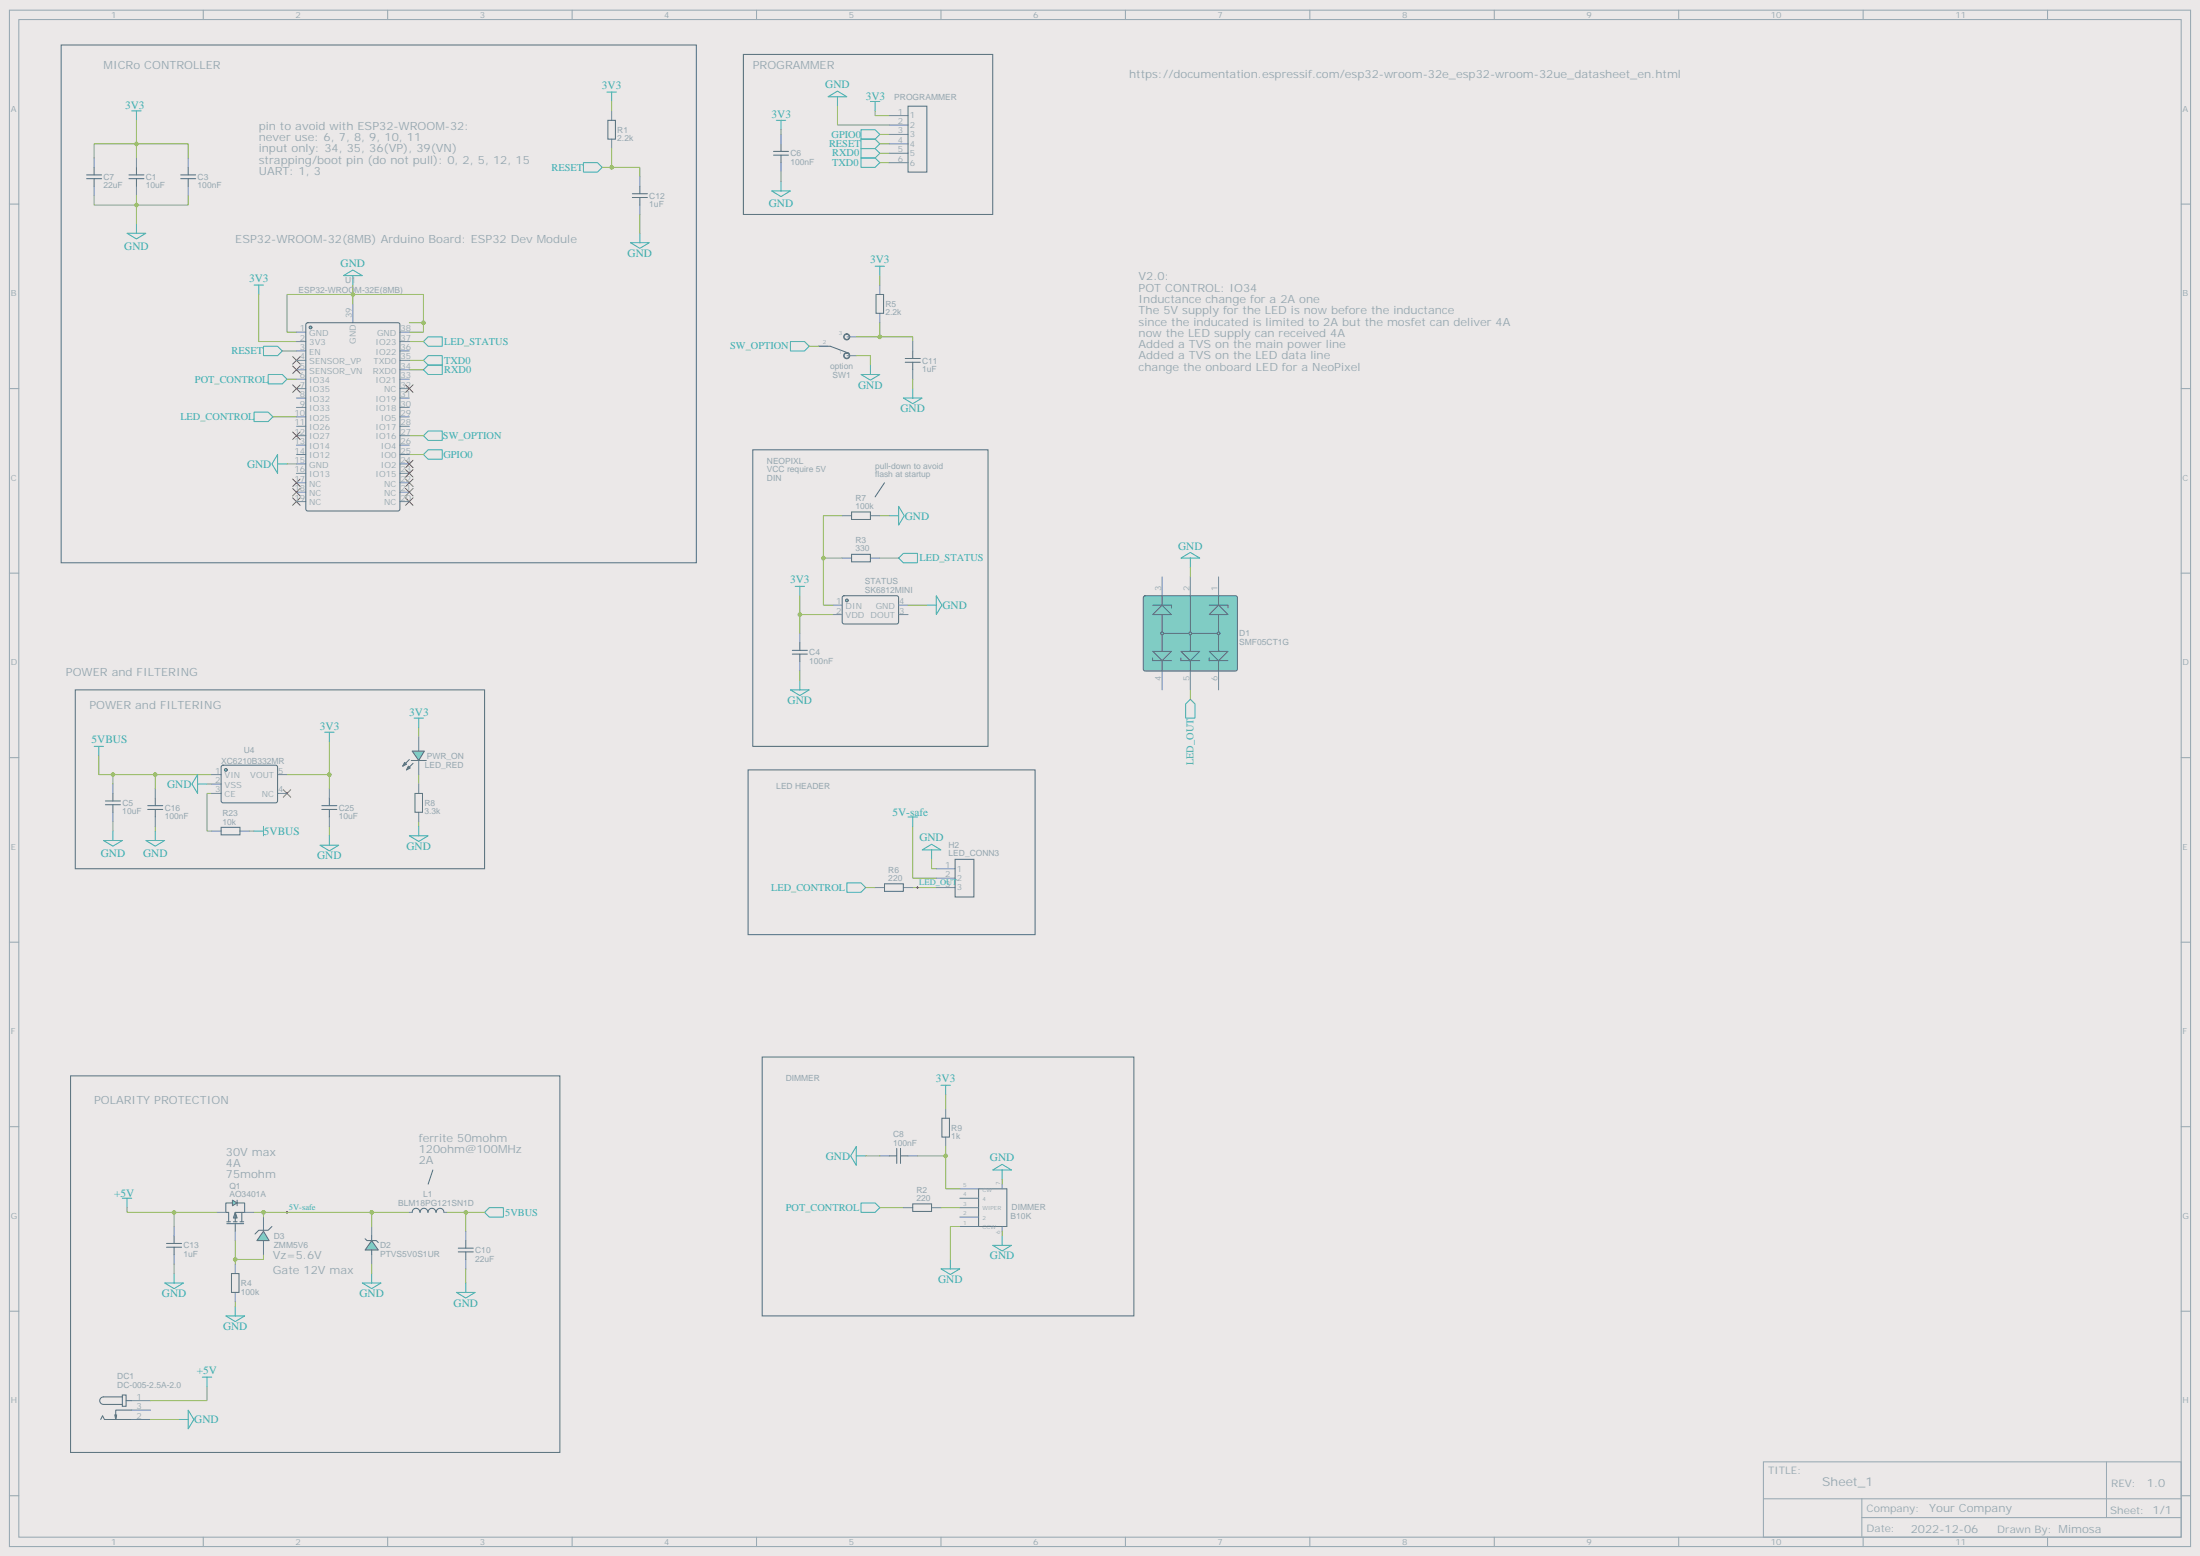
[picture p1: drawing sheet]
<svg xmlns="http://www.w3.org/2000/svg" width="825mm" height="583mm" viewBox="0 0 825 583" stroke-linecap="round" stroke-linejoin="round" font-family="sans-serif">
<path d="M0 0h824.8v583.1h-824.8z" fill="#ebe8e8"/>
<g fill="none" stroke="#94a6b0" stroke-width=".37">
<path d="M3.5 3.8h817.8v575.7h-817.8zM7.1 7.3h810.6v568.7h-810.6zM76.2 3.8v3.5M145.3 3.8v3.5M214.5 3.8v3.5M283.6 3.8v3.5M352.8 3.8v3.5M421.9 3.8v3.5M491.1 3.8v3.5M560.2 3.8v3.5M629.4 3.8v3.5M698.5 3.8v3.5"/>
<path d="M767.6 3.8v3.5M3.5 76.5h3.6M817.7 76.5h3.6M3.5 145.6h3.6M817.7 145.6h3.6M3.5 214.8h3.6M817.7 214.8h3.6M3.5 283.9h3.6M817.7 283.9h3.6M3.5 353.1h3.6M817.7 353.1h3.6M3.5 422.2h3.6"/>
<path d="M817.7 422.2h3.6M3.5 491.3h3.6M817.7 491.3h3.6M661.1 547.8h156.6v28.2h-156.6zM789.7 547.8v20.9M3.5 560.5h3.6M76.2 576v3.5M145.3 576v3.5M214.5 576v3.5M283.6 576v3.5M352.8 576v3.5M421.9 576v3.5"/>
<path d="M491.1 576v3.5M560.2 576v3.5M629.4 576v3.5M661.1 561.6h156.5M698 568.7h119.6M698 561.6v14.2M698.5 576v3.5M767.6 576v3.5M817.7 560.5h3.6"/>
</g>
<path d="M314 39.8v7h19.4M328.1 41.6v1.7h5.3M329.8 50.4h3.6M329.8 53.9h3.6M329.8 57.4h3.6M329.8 61h3.6M157 272.6v3.6M157 290.3v3.5M157 307.9v1.8" fill="none" stroke="#91b859" stroke-width=".37"/>
<path d="M310.4 36.3l3.6-2.2 3.5 2.2zM314 36.3v3.5M326.3 38h3.5M328.1 38v3.6M322.8 48.6h5.3l1.7 1.8-1.7 1.7h-5.3zM322.8 52.1h5.3l1.7 1.8-1.7 1.8h-5.3zM322.8 55.7h5.3l1.7 1.7-1.7 1.8h-5.3zM322.8 59.2h5.3l1.7 1.8-1.7 1.7h-5.3zM155.2 269.1h3.5M157 269.1v3.5M153.5 313.2h7l-3.5 2.1zM157 309.7v3.5" fill="none" stroke="#38adb5" stroke-width=".37"/>
<path d="M278.7 20.4h93.5v60h-93.5zM102 459.6l-1.5 1.4h-3.5l-1.4 1.4" fill="none" stroke="#546e7a" stroke-width=".37"/>
<path d="M107.2 454.3h.7M107.6 454v.7" fill="none" stroke="#000" stroke-width=".37"/>
<path d="M98.8 456.1v5.3M98.8 464.9v5.3" fill="none" stroke="#6182b8" stroke-width=".37"/>
<g fill="#80ccc4" stroke="#546e7a" stroke-width=".37">
<path d="M98.8 461.4l2.1 3.5h-4.6z"/>
<path d="M88.2 454.3l.7 2.1h-1.4z"/>
<path d="M87.1 449.7l1.8 1.1-1.8 1z"/>
</g>
<g fill="none" stroke="#546e7a" stroke-width=".37">
<path d="M22.9 16.9h238.2v194h-238.2zM227.9 45.1h2.8v7h-2.8zM290 58.1h5.6M290 56.7h5.6M292.8 53.9v2.8M292.8 58.1v2.9M237.1 74h5.6M237.1 72.6h5.6M239.9 69.8v2.8M239.9 74v2.8M328.4 110.3h2.9v7.1h-2.9zM306.9 129.8h4.4l7 2.6"/>
<path d="M339.4 135.7h5.6M339.4 134.3h5.6M342.2 131.5v2.8M342.2 135.7v2.9M282.2 168.6h88.2v111.1h-88.2zM28.2 258.5h153.5v67h-153.5zM42.3 297.3v2.8M58.2 299.1v2.8M123.5 299.1v2.8M155.6 297.3h2.8v7.1h-2.8zM280.5 288.5h107.6v61.7h-107.6zM39.5 301.6h5.7"/>
<path d="M39.5 300.1h5.7M42.3 301.6v2.8M55.4 303.3h5.6M55.4 301.9h5.6M58.2 303.3v2.8M82.9 310h7.1v2.8h-7.1zM120.6 303.3h5.7M120.6 301.9h5.7M123.5 303.3v2.8M331.6 331.2h7.1v2.8h-7.1zM358.1 322h7v14.1h-7zM285.8 396.1h139.3v97h-139.3z"/>
<path d="M26.5 403.2h183.4v141.1h-183.4zM162.3 438.4l-1.8 5.3M333.4 433.1h2.8M336.2 430.3v5.7M337.6 433.1h2.8M337.6 430.3v5.7M85 458.5h6.4M85 457.8h1.4M87.1 450.8h-2.4v3.5h1v3.5M87.5 457.8h1.4M88.2 458.5v2.9M88.9 450.8h2.8v3.5h-3.5v3.5"/>
<path d="M88.9 449.7v2.1M90 457.8h1.4M90.7 454.3v3.5M366.9 445.5h10.6v14.1h-10.6zM62.4 467.4h5.7M62.4 465.9h5.7M65.3 463.1v2.8M65.3 467.4v2.8M86.8 477.2h2.8v7.1h-2.8zM171.8 469.1h5.6M171.8 467.7h5.6M174.6 464.9v2.8"/>
<path d="M174.6 469.1v2.8M37.7 531.9l.8-1.4 .7 1.4h10.2M43.7 530.2l-.3 1.7M45.9 522.7h1.4v4.3h-1.4zM45.9 523.5h-7.1a1.41 1.41 0 0 0-1.4 1.4 1.41 1.41 0 0 0 1.4 1.4h7.1M47.3 524.9h2.1M49.4 528.4h-6v3.5l-.4-1.7"/>
</g>
<g fill="none" stroke="#6182b8" stroke-width=".37">
<path d="M229.3 41.6v3.5M229.3 52.1v3.6M292.8 50.4v3.5M239.9 66.3v3.5M239.9 76.8v3.6M292.8 61v3.5M132.3 113.9v7M329.8 106.8v3.5M329.8 117.4v3.5M111.1 124.5h3.6M111.1 128h3.6M111.1 131.5h3.6"/>
<path d="M111.1 135h3.6M111.1 138.6h3.6M149.9 124.5h3.6M149.9 128h3.6M149.9 131.5h3.6M149.9 135h3.6M149.9 138.6h3.6M306.9 129.8h3.5M317.6 126.2h3.4M317.6 133.3h3.4M342.2 128v3.5M342.2 138.6v3.5"/>
<path d="M111.1 142.1h3.6M111.1 145.6h3.6M111.1 149.2h3.6M111.1 152.7h3.6M111.1 156.2h3.6M111.1 159.7h3.6M149.9 142.1h3.6M149.9 145.6h3.6M149.9 149.2h3.6M149.9 152.7h3.6M149.9 156.2h3.6M149.9 159.7h3.6"/>
<path d="M111.1 163.3h3.6M111.1 166.8h3.6M111.1 170.3h3.6M111.1 173.8h3.6M111.1 177.4h3.6M149.9 163.3h3.6M149.9 166.8h3.6M149.9 170.3h3.6M149.9 173.8h3.6M149.9 177.4h3.6M111.1 180.9h3.6M111.1 184.4h3.6"/>
<path d="M111.1 188h3.6M149.9 180.9h3.6M149.9 184.4h3.6M149.9 188h3.6M42.3 293.8v3.5M58.2 295.6v3.5M123.5 295.6v3.5M157 293.8v3.5M42.3 304.4v3.5M58.2 306.1v3.6M79.4 311.4h3.5M90 311.4h3.5"/>
<path d="M123.5 306.1v3.6M157 304.4v3.5M328.1 332.6h3.5M338.7 332.6h3.5M351 325.5h7.1M351 329.1h7.1M351 332.6h7.1M329.8 433.1h3.6M340.4 433.1h3.6M65.3 459.6v3.5M81.1 454.3h3.6M91.7 454.3h3.5"/>
<path d="M359.8 459.6h7M359.8 452.5h7M359.8 445.5h7M359.8 456.1h7M359.8 449h7M375.7 443.7v1.8M375.7 459.6v1.8M65.3 470.2v3.5M88.2 461.4v3.5M88.2 473.7v3.5M174.6 461.4v3.5M174.6 471.9v3.6"/>
<path d="M88.2 484.3v3.5M49.4 524.9h7M49.4 531.9h7M49.4 528.4h7"/>
</g>
<g fill="none" stroke="#91b859" stroke-width=".37">
<path d="M229.3 38v3.6M229.3 55.7v7h-3.5M292.8 48.6v1.8M229.3 62.7h10.6v3.6M292.8 64.5v3.5M239.9 80.4v7M97 110.3v17.7h14.1M132.3 106.8v3.5M329.8 103.3v3.5M105.8 131.5h5.3M153.5 120.9h5.2v-10.6h-51.1v14.2h3.5M153.5 128h5.2"/>
<path d="M153.5 135h5.2M153.5 138.6h5.2M158.7 120.9v3.6h-5.2M303.4 129.8h3.5M321 133.3h5.3v3.5M329.8 120.9v5.3h-8.8M329.8 126.2h12.4v1.8M102.3 156.2h8.8M342.2 142.1v3.5M107.6 173.8h3.5M153.5 163.3h5.2M153.5 170.3h5.2"/>
<path d="M123.5 277.9v12.4h-15.9M37 283.2v7.1h21.2v5.3M42.3 290.3v3.5M58.2 290.3h21.2M77.6 293.8h1.8M79.4 297.3h-1.8v14.1h1.8M123.5 290.3v5.3M42.3 307.9v3.5M58.2 309.7v1.7M93.5 311.4h1.7M123.5 309.7v3.5M342.2 309.7v19.4h8.8"/>
<path d="M324.6 332.6h3.5M342.2 332.6h8.8M349.2 322v3.5h1.8M324.6 433.1h5.2M47.6 452.5v1.8h33.5M65.3 454.3v5.3M95.2 454.3h3.6v1.8M98.8 454.3h54.7M167.6 454.3h14.1M174.6 454.3v7.1M359.8 459.6h-3.5v12.3M65.3 473.7v3.5"/>
<path d="M88.2 464.9v8.8M98.8 470.2v1.7h-10.6M174.6 475.5v5.3M88.2 487.8v1.8M77.6 519.6v5.3h-21.2M56.4 531.9h10.6"/>
</g>
<g fill="none" stroke="#38adb5" stroke-width=".37">
<path d="M227.5 34.5h3.6M229.3 34.5v3.5M291 45.1h3.6M292.8 45.1v3.5M218.7 61h5.3l1.8 1.7-1.8 1.8h-5.3zM289.3 71.5h7l-3.5 2.2zM292.8 68v3.5M236.4 90.9h7l-3.5 2.2zM239.9 87.4v3.5M328.1 99.8h3.5M329.8 99.8v3.5M95.2 106.8h3.6"/>
<path d="M97 106.8v3.5M128.8 103.3l3.5-2.1 3.5 2.1zM132.3 103.3v3.5M98.8 129.8h5.3l1.7 1.7-1.7 1.8h-5.3zM158.7 128l1.8-1.8h5.3v3.6h-5.3zM158.7 135l1.8-1.7h5.3v3.5h-5.3zM158.7 138.6l1.8-1.8h5.3v3.5h-5.3zM296.3 128h5.3l1.8 1.8-1.8 1.7h-5.3zM326.3 136.8v3.5M95.2 154.4h5.3l1.8 1.8-1.8 1.8h-5.3zM100.5 140.3h5.3l1.8 1.8-1.8 1.8h-5.3zM322.8 140.3h7l-3.5 2.2z"/>
<path d="M338.7 149.2h7l-3.5 2.1zM342.2 145.6v3.6M104.1 170.3v7.1l-2.1-3.6zM104.1 173.8h3.5M158.7 163.3l1.8-1.8h5.3v3.5h-5.3zM158.7 170.3l1.8-1.7h5.3v3.5h-5.3zM336.9 209.1l1.8-1.7h5.3v3.5h-5.3zM347.5 226.8h3.5M351 223.2l2.1 3.6-2.1 3.5zM35.3 279.7h3.5M37 279.7v3.5M121.7 274.4h3.5"/>
<path d="M123.5 274.4v3.5M74.1 290.3v7l-2.1-3.5zM74.1 293.8h3.5M38.8 315h7.1l-3.6 2.1zM42.3 311.4v3.6M54.7 315h7l-3.5 2.1zM58.2 311.4v3.6M95.2 311.4h3.6M98.8 309.7v3.5M119.9 316.7h7.1l-3.5 2.1zM123.5 313.2v3.5M340.4 306.1h3.6"/>
<path d="M342.2 306.1v3.6M345.7 318.5l3.5-2.1 3.6 2.1zM349.2 318.5v3.5M317.5 330.8h5.3l1.8 1.8-1.8 1.8h-5.3zM352.8 406.7h3.5M354.5 406.7v3.5M321 429.6v7.1l-2.1-3.6zM321 433.1h3.6M45.9 449h3.5M47.6 449v3.5M181.7 454.3l1.7-1.8h5.3v3.6h-5.3zM322.8 450.8h5.3l1.7 1.7-1.7 1.8h-5.3z"/>
<path d="M65.3 477.2v3.6M352.8 475.5h7l-3.5 2.1zM356.3 471.9v3.6M61.7 480.8h7.1l-3.5 2.1zM84.7 493.1h7l-3.5 2.1zM88.2 489.6v3.5M171.1 484.3h7.1l-3.6 2.1zM174.6 480.8v3.5M75.8 516h3.6M77.6 516v3.6M67 531.9h3.6M70.6 528.4l2.1 3.5-2.1 3.5z"/>
</g>
<g fill="none" stroke="#546e7a" stroke-width=".56">
<circle cx="317.4" cy="133.3" r="1.06"/>
<circle cx="317.4" cy="126.2" r="1.06"/>
</g>
<g fill="none" stroke="#e63836" stroke-width=".37">
<path d="M109.7 133.6l2.8 2.9M109.7 137.2l2.8 2.8M112.5 133.6l-2.8 2.9M112.5 137.2l-2.8 2.8M109.7 179.5l2.8 2.8M112.5 179.5l-2.8 2.8M152 172.4l2.9 2.9M152 179.5l2.9 2.8M154.9 172.4l-2.9 2.9M154.9 179.5l-2.9 2.8M109.7 183l2.8 2.8M109.7 186.5l2.8 2.9"/>
<path d="M112.5 183l-2.8 2.8M112.5 186.5l-2.8 2.9M152 183l2.9 2.8M152 186.5l2.9 2.9M154.9 183l-2.9 2.8M154.9 186.5l-2.9 2.9M106.2 295.9l2.8 2.8M109 295.9l-2.8 2.8"/>
</g>
<circle cx="116.4" cy="122.7" r=".53" fill="#80ccc4" stroke="#546e7a" stroke-width=".37"/>
<g fill="none" stroke="#546e7a" stroke-width=".37">
<path d="M48.3 67h5.7M48.3 65.5h5.7M51.2 62.7v2.8M51.2 67v2.8M67.7 67h5.7M67.7 65.5h5.7M70.6 62.7v2.8M70.6 67v2.8M114.9 121.1l.5-.2h33.8l.7 .5v69.4l-.4 .6-34.1 .1-.7-.5v-69.4zM316 223.4l.4-.2 20.1 .1 .4 .6-.1 9.5-.6 .4h-20l-.5-.7v-9.2zM297 243.7h5.7M297 245.1h5.7"/>
<path d="M299.9 240.9v2.8M299.9 245.1v2.8"/>
</g>
<path d="M35.3 59.2v-5.3h35.3v5.3M51.2 45.1v14.1M35.3 73.3v3.5h35.3v-3.5M51.2 73.3v10.6M132.3 110.3v3.6M329.8 209.1h7.1" fill="none" stroke="#91b859" stroke-width=".37"/>
<path d="M51.2 59.2v3.5M70.6 59.2v3.5M51.2 69.8v3.5M70.6 69.8v3.5M299.9 237.3v3.6M299.9 247.9v3.6" fill="none" stroke="#6182b8" stroke-width=".37"/>
<path d="M49.4 41.6h3.5M51.2 41.6v3.5M47.6 87.4h7.1l-3.5 2.1zM51.2 83.9v3.5" fill="none" stroke="#38adb5" stroke-width=".37"/>
<path d="M109.7 144.2l2.8 2.8M112.5 144.2l-2.8 2.8M152 144.2l2.9 2.8M154.9 144.2l-2.9 2.8M109.7 161.9l2.8 2.8M112.5 161.9l-2.8 2.8M152 176l2.9 2.8M154.9 176l-2.9 2.8" fill="none" stroke="#e63836" stroke-width=".37"/>
<circle cx="317.5" cy="225" r=".53" fill="#80ccc4" stroke="#546e7a" stroke-width=".37"/>
<path d="M315.7 209.1h3.6M326.3 209.1h3.5M312.2 226.8h3.5M312.2 230.3h3.5M336.9 226.8h3.5M336.9 230.3h3.5" fill="none" stroke="#6182b8" stroke-width=".37"/>
<path d="M315.7 209.1h-7v17.7h3.5M299.9 223.2v7.1M312.2 230.3h-12.3v7M340.4 226.8h7.1M299.9 251.5v3.5" fill="none" stroke="#91b859" stroke-width=".37"/>
<path d="M319.3 207.7h7v2.8h-7z" fill="none" stroke="#546e7a" stroke-width=".37"/>
<path d="M298.1 219.7h3.5M299.9 219.7v3.5M296.3 258.5h7.1l-3.5 2.1zM299.9 255v3.5" fill="none" stroke="#38adb5" stroke-width=".37"/>
<g fill="#80ccc4" stroke="#546e7a" stroke-width=".37">
<path d="M153.1 287.1l.7 .7-1.4 .7z"/>
<path d="M151.7 285.7l.7 .7-1.4 .7z"/>
</g>
<path d="M157 276.2v5.2M157 285v5.3" fill="none" stroke="#6182b8" stroke-width=".37"/>
<path d="M153.5 284.6l-2.5 2.5M154.2 285h5.6M154.9 286l-2.5 2.5" fill="none" stroke="#546e7a" stroke-width=".37"/>
<path d="M154.5 281.4h4.6l-2.1 3.6z" fill="#80ccc4" stroke="#546e7a" stroke-width=".37"/>
<path d="M107.6 142.1h3.5M329.8 452.5h8.9M352.8 452.5h7M375.7 442v1.7M375.7 461.4v1.7" fill="none" stroke="#91b859" stroke-width=".37"/>
<path d="M139.3 459.6v3.5M338.7 452.5h3.5M349.2 452.5h3.6M139.3 470.2v3.5" fill="none" stroke="#6182b8" stroke-width=".37"/>
<path d="M342.2 451.1h7v2.9h-7z" fill="none" stroke="#546e7a" stroke-width=".37"/>
<path d="M372.2 438.4l3.5-2.1 3.5 2.1zM375.7 438.4v3.6M372.2 466.7h7l-3.5 2.1zM375.7 463.1v3.6" fill="none" stroke="#38adb5" stroke-width=".37"/>
<path d="M139.3 464.9l2.5 3.5h-4.9z" fill="#80ccc4" stroke="#546e7a" stroke-width=".37"/>
<path d="M136.9 464.2l.7 .7h3.5l.7 .7M139.3 463.1v1.8M139.3 468.4v1.8" fill="none" stroke="#546e7a" stroke-width=".37"/>
<path d="M139.3 454.3v5.3M139.3 473.7v3.5" fill="none" stroke="#91b859" stroke-width=".37"/>
<path d="M139.3 477.2v3.6M135.8 480.8h7.1l-3.6 2.1z" fill="none" stroke="#38adb5" stroke-width=".37"/>
<path d="M79.4 290.3h3.5M79.4 297.3h3.5M79.4 293.8h3.5M104.1 290.3h3.5M104.1 297.3h3.5" fill="none" stroke="#6182b8" stroke-width=".37"/>
<circle cx="84.7" cy="288.5" r=".53" fill="#80ccc4" stroke="#546e7a" stroke-width=".37"/>
<path d="M83.1 286.9l.5-.2 20 .1 .5 .6-.1 13-.6 .4h-20.1l-.4-.7v-12.7z" fill="none" stroke="#546e7a" stroke-width=".37"/>
<path d="M428.9 223.4l.4-.2h33.9l.5 .2 .2 .5v26.9l-.2 .5-.5 .2h-33.9l-.5-.3-.2-.4v-26.9z" fill="#80ccc4" stroke="#546e7a" stroke-width=".37"/>
<path d="M435.7 216.2v7M446.3 216.2v7M456.8 216.2v7M435.7 251.5v7M446.3 251.5v7" fill="none" stroke="#6182b8" stroke-width=".37"/>
<path d="M435.7 223.2v28.3M435.7 237.3h21.1M446.3 223.2v14.1M456.8 223.2v28.3" fill="none" stroke="#546e7a" stroke-width=".37"/>
<path d="M453.3 230.3l3.5-3.5 3.6 3.5z" fill="#80ccc4" stroke="#546e7a" stroke-width=".37"/>
<path d="M453.3 226.8h7.1v1" fill="none" stroke="#546e7a" stroke-width=".37"/>
<path d="M453.3 244.1h7.1l-3.6 3.5z" fill="#80ccc4" stroke="#546e7a" stroke-width=".37"/>
<path d="M453.3 246.5v1.1h7.1" fill="none" stroke="#546e7a" stroke-width=".37"/>
<path d="M432.2 244.1h7l-3.5 3.5z" fill="#80ccc4" stroke="#546e7a" stroke-width=".37"/>
<path d="M432.2 246.5v1.1h7" fill="none" stroke="#546e7a" stroke-width=".37"/>
<path d="M432.2 230.3l3.5-3.5 3.5 3.5z" fill="#80ccc4" stroke="#546e7a" stroke-width=".37"/>
<path d="M432.2 226.8h7v1M446.3 237.3v14.2" fill="none" stroke="#546e7a" stroke-width=".37"/>
<path d="M456.8 251.5v7" fill="none" stroke="#6182b8" stroke-width=".37"/>
<path d="M442.7 244.1h7.1l-3.5 3.5z" fill="#80ccc4" stroke="#546e7a" stroke-width=".37"/>
<g fill="none" stroke="#546e7a" stroke-width=".37">
<path d="M442.7 246.5v1.1h7.1"/>
<circle cx="435.7" cy="237.3" r=".35"/>
<circle cx="446.3" cy="237.3" r=".35"/>
<circle cx="456.8" cy="237.3" r=".35"/>
</g>
<g fill="#80ccc4" stroke="#546e7a" stroke-width=".37">
<circle cx="456.8" cy="237.3" r=".53"/>
<circle cx="446.3" cy="237.3" r=".53"/>
<circle cx="435.7" cy="237.3" r=".53"/>
</g>
<path d="M333.4 193.3h3.5M336.9 189.7l2.1 3.6-2.1 3.5zM442.7 209.1l3.6-2.1 3.5 2.1zM446.3 209.1v3.6M446.3 262l1.7 1.8v5.3h-3.5v-5.3z" fill="none" stroke="#38adb5" stroke-width=".37"/>
<path d="M315.7 193.3h-7v15.8M329.8 193.3h3.6M446.3 212.7v3.5M446.3 258.5v3.5M354.5 410.2v5.3M344 433.1h10.5M354.5 429.6v15.9h5.3" fill="none" stroke="#91b859" stroke-width=".37"/>
<path d="M343.6 332.6h.7M344 332.2v.8" fill="none" stroke="#000" stroke-width=".37"/>
<path d="M35.3 59.2v3.5M35.3 69.8v3.5M315.7 193.3h3.6M326.3 193.3h3.5M354.5 415.5v3.5M354.5 426.1v3.5M153.5 454.3h1M166.5 454.3h1.1" fill="none" stroke="#6182b8" stroke-width=".37"/>
<path d="M32.5 67h5.6M32.5 65.5h5.6M35.3 62.7v2.8M35.3 67v2.8M319.3 191.8h7v2.9h-7zM331.6 180.9l-3.5 5.3M353.1 419h2.9v7.1h-2.9zM154.6 454.3a1.41 1.41 0 0 1 1.4-1.5 1.41 1.41 0 0 1 1.4 1.5M157.6 454.3a1.41 1.41 0 0 1 1.4-1.5 1.41 1.41 0 0 1 1.4 1.5M160.5 454.3a1.41 1.41 0 0 1 1.4-1.5 1.41 1.41 0 0 1 1.4 1.5M163.6 454.3a1.41 1.41 0 0 1 1.4-1.5 1.41 1.41 0 0 1 1.4 1.5" fill="none" stroke="#546e7a" stroke-width=".37"/>
<g fill="#f5a333">
<circle cx="98.8" cy="454.3" r=".88"/>
<circle cx="88.2" cy="471.9" r=".88"/>
<circle cx="329.8" cy="126.2" r=".88"/>
<circle cx="229.3" cy="62.7" r=".88"/>
<circle cx="158.8" cy="120.9" r=".88"/>
<circle cx="132.3" cy="110.3" r=".88"/>
<circle cx="65.3" cy="454.3" r=".88"/>
<circle cx="174.6" cy="454.3" r=".88"/>
<circle cx="42.3" cy="290.3" r=".88"/>
<circle cx="123.5" cy="290.3" r=".88"/>
<circle cx="58.2" cy="290.3" r=".88"/>
<circle cx="51.2" cy="76.8" r=".88"/>
<circle cx="51.2" cy="53.9" r=".88"/>
<circle cx="299.9" cy="230.3" r=".88"/>
<circle cx="139.3" cy="454.3" r=".88"/>
<circle cx="308.7" cy="209.1" r=".88"/>
<circle cx="354.5" cy="433.1" r=".88"/>
</g>
<path d="M333.4 43.3h7M333.4 46.8h7M333.4 50.4h7M333.4 53.9h7M333.4 57.4h7M333.4 61h7" fill="none" stroke="#6182b8" stroke-width=".37"/>
<path d="M340.4 39.8h7.1v24.7h-7.1z" fill="none" stroke="#546e7a" stroke-width=".37"/>
<text font-size="4.6" fill="#94a7b0" x="683.2" y="556.8">Sheet_1</text>
<g font-size="4.2" fill="#94a7b0">
<text x="38.8" y="25.7">MICRo CONTROLLER</text>
<text x="282.2" y="25.7">PROGRAMMER</text>
<text x="423.3" y="29.2">https://documentation.espressif.com/esp32-wroom-32e_esp32-wroom-32ue_datasheet_en.html</text>
<text x="97" y="48.6">pin to avoid with ESP32-WROOM-32:</text>
<text x="97" y="52.8">never use: 6, 7, 8, 9, 10, 11</text>
<text x="97" y="57.1">input only: 34, 35, 36(VP), 39(VN)</text>
<text x="97" y="61.3">strapping/boot pin (do not pull): 0, 2, 5, 12, 15</text>
<text x="97" y="65.5">UART: 1, 3</text>
<text x="88.2" y="90.9">ESP32-WROOM-32(8MB) Arduino Board: ESP32 Dev Module</text>
<text x="426.9" y="105.1">V2.0:</text>
<text x="426.9" y="109.3">POT CONTROL: IO34</text>
<text x="426.9" y="113.5">Inductance change for a 2A one</text>
<text x="426.9" y="117.8">The 5V supply for the LED is now before the inductance</text>
<text x="426.9" y="122">since the inducated is limited to 2A but the mosfet can deliver 4A</text>
<text x="426.9" y="126.2">now the LED supply can received 4A</text>
<text x="426.9" y="130.5">Added a TVS on the main power line</text>
<text x="426.9" y="134.7">Added a TVS on the LED data line</text>
<text x="426.9" y="138.9">change the onboard LED for a NeoPixel</text>
<text x="24.7" y="253.2">POWER and FILTERING</text>
<text x="33.5" y="265.6">POWER and FILTERING</text>
<text x="35.3" y="413.7">POLARITY PROTECTION</text>
<text x="157" y="427.8">ferrite 50mohm</text>
<text x="84.7" y="433.1">30V max</text>
<text x="84.7" y="437.4">4A</text>
<text x="157" y="432.1">120ohm@100MHz</text>
<text x="157" y="436.3">2A</text>
<text x="84.7" y="441.6">75mohm</text>
<text x="102.3" y="471.9">Vz=5.6V</text>
<text x="102.3" y="477.2">Gate 12V max</text>
<text x="804.9" y="557.1">1.0</text>
<text x="723.3" y="566.6">Your Company</text>
<text x="716.4" y="574.4">2022-12-06</text>
</g>
<g font-size="4.2" fill="#39adb5">
<text x="225.7" y="33.4">3V3</text>
<text x="309.4" y="33.1">GND</text>
<text x="46.9" y="40.9">3V3</text>
<text x="324.6" y="37.3">3V3</text>
<text x="289.3" y="44.4">3V3</text>
<text x="288.2" y="77.6">GND</text>
<text x="46.6" y="93.5">GND</text>
<text x="127.7" y="100.1">GND</text>
<text x="235.3" y="96.2">GND</text>
<text x="326.2" y="98.7">3V3</text>
<text x="93.4" y="105.7">3V3</text>
<text x="321.7" y="145.6">GND</text>
<text x="337.6" y="154.4">GND</text>
<text x="92.6" y="175.3">GND</text>
<text x="339.2" y="194.7">GND</text>
<text x="441.7" y="206">GND</text>
<text x="296.2" y="218.6">3V3</text>
<text x="353.3" y="228.2">GND</text>
<text x="295.3" y="263.8">GND</text>
<text x="153.5" y="268.4">3V3</text>
<text x="119.9" y="273.7">3V3</text>
<text x="34.3" y="278.5">5VBUS</text>
<text x="62.6" y="295.2">GND</text>
<text x="334.6" y="305.8">5V-safe</text>
<text x="99" y="312.9">5VBUS</text>
<text x="344.7" y="315.3">GND</text>
<text x="37.8" y="321">GND</text>
<text x="53.6" y="321">GND</text>
<text x="118.9" y="322">GND</text>
<text x="152.4" y="318.5">GND</text>
<text x="350.9" y="405.6">3V3</text>
<text x="309.6" y="434.6">GND</text>
<text x="371.1" y="435.2">GND</text>
<text x="42.8" y="448.7">+5V</text>
<text x="371.1" y="471.9">GND</text>
<text x="351.7" y="480.8">GND</text>
<text x="60.7" y="486.1">GND</text>
<text x="134.8" y="486.1">GND</text>
<text x="170" y="489.6">GND</text>
<text x="83.6" y="498.4">GND</text>
<text x="73.8" y="515">+5V</text>
<text x="72.8" y="533.4">GND</text>
</g>
<g font-size="3.9" fill="#39adb5">
<text x="311.7" y="51.7">GPIO0</text>
<text x="310.8" y="55.1">RESET</text>
<text x="312" y="58.6">RXD0</text>
<text x="206.8" y="64">RESET</text>
<text x="312" y="62.2">TXD0</text>
<text x="166.5" y="129.3">LED_STATUS</text>
<text x="273.7" y="131">SW_OPTION</text>
<text x="86.8" y="132.8">RESET</text>
<text x="166.5" y="136.3">TXD0</text>
<text x="73.1" y="143.3">POT_CONTROL</text>
<text x="166.5" y="139.8">RXD0</text>
<text x="67.6" y="157.4">LED_CONTROL</text>
<text x="166.1" y="164.5">SW_OPTION</text>
<text x="166.2" y="171.7">GPIO0</text>
<text x="344.7" y="210.4">LED_STATUS</text>
<text x="447.5" y="286.7" transform="rotate(-90 447.5 286.7)">LED_OUT</text>
<text x="289.1" y="333.9">LED_CONTROL</text>
<text x="189.4" y="455.5">5VBUS</text>
<text x="294.6" y="453.8">POT_CONTROL</text>
</g>
<g font-size="3.9" fill="#94a7b0">
<text x="662.9" y="552.4">TITLE:</text>
<text x="791.5" y="557.1">REV:</text>
<text x="699.8" y="566.6">Company:</text>
<text x="791.1" y="567.2">Sheet: 1/1</text>
<text x="699.8" y="574.3">Date:</text>
<text x="748.8" y="574.3">Drawn By: Mimosa</text>
</g>
<g font-size="3.2" fill="#94a7b0">
<text x="41.6" y="6.8">1</text>
<text x="110.8" y="6.8">2</text>
<text x="179.9" y="6.8">3</text>
<text x="249.1" y="6.8">4</text>
<text x="318.2" y="6.8">5</text>
<text x="387.3" y="6.8">6</text>
<text x="456.5" y="6.8">7</text>
<text x="525.6" y="6.8">8</text>
<text x="594.8" y="6.8">9</text>
<text x="663.9" y="6.8">10</text>
<text x="733.1" y="6.8">11</text>
<text x="4.1" y="41.9">A</text>
<text x="335.3" y="37.4">PROGRAMMER</text>
<text x="818.3" y="41.9">A</text>
<text x="336.6" y="43">1</text>
<text x="336.6" y="46.5">2</text>
<text x="341.1" y="44.4">1</text>
<text x="341.1" y="47.9">2</text>
<text x="231.4" y="52.9">2.2k</text>
<text x="231.4" y="49.7">R1</text>
<text x="336.6" y="50">3</text>
<text x="336.6" y="53.6">4</text>
<text x="341.1" y="51.4">3</text>
<text x="296.3" y="58.6">C6</text>
<text x="336.6" y="57.1">5</text>
<text x="341.1" y="55">4</text>
<text x="341.1" y="58.5">5</text>
<text x="296.3" y="61.8">100nF</text>
<text x="336.6" y="60.6">6</text>
<text x="341.1" y="62">6</text>
<text x="38.8" y="70.6">22uF</text>
<text x="38.8" y="67.4">C7</text>
<text x="54.7" y="70.6">10uF</text>
<text x="54.7" y="67.4">C1</text>
<text x="74.1" y="70.6">100nF</text>
<text x="74.1" y="67.4">C3</text>
<text x="243.4" y="77.6">1uF</text>
<text x="243.4" y="74.5">C12</text>
<text x="129.4" y="106.2">U1</text>
<text x="4.1" y="111.1">B</text>
<text x="111.9" y="109.7">ESP32-WROOM-32E(8MB)</text>
<text x="818.3" y="111.1">B</text>
<text x="131.9" y="119.2" transform="rotate(-90 131.9 119.2)">39</text>
<text x="332" y="118.2">2.2k</text>
<text x="332" y="115">R5</text>
<text x="112.5" y="124.1">1</text>
<text x="116" y="125.9">GND</text>
<text x="141.3" y="125.9">GND</text>
<text x="150.1" y="124.1">38</text>
<text x="112.5" y="131.2">3</text>
<text x="112.5" y="127.6">2</text>
<text x="116" y="129.4">3V3</text>
<text x="133.3" y="128.9" transform="rotate(-90 133.3 128.9)">GND</text>
<text x="140.8" y="129.4">IO23</text>
<text x="150.1" y="127.6">37</text>
<text x="150.1" y="131.2">36</text>
<text x="112.5" y="134.7">4</text>
<text x="116" y="136.5">SENSOR_VP</text>
<text x="116" y="132.9">EN</text>
<text x="140" y="136.5">TXD0</text>
<text x="140.8" y="132.9">IO22</text>
<text x="150.1" y="134.7">35</text>
<text x="345.7" y="136.2">C11</text>
<text x="112.5" y="141.7">6</text>
<text x="112.5" y="138.2">5</text>
<text x="116" y="143.5">IO34</text>
<text x="116" y="140">SENSOR_VN</text>
<text x="139.8" y="140">RXD0</text>
<text x="140.8" y="143.5">IO21</text>
<text x="150.1" y="138.2">34</text>
<text x="150.1" y="141.7">33</text>
<text x="311.3" y="138.1">option</text>
<text x="312.2" y="141.6">SW1</text>
<text x="345.7" y="139.3">1uF</text>
<text x="112.5" y="148.8">8</text>
<text x="112.5" y="145.3">7</text>
<text x="116" y="147">IO35</text>
<text x="144" y="147">NC</text>
<text x="150.1" y="145.3">32</text>
<text x="150.1" y="148.8">31</text>
<text x="110.4" y="155.9">10</text>
<text x="112.5" y="152.3">9</text>
<text x="116" y="154.1">IO33</text>
<text x="116" y="150.6">IO32</text>
<text x="140.8" y="150.6">IO19</text>
<text x="140.8" y="154.1">IO18</text>
<text x="150.1" y="152.3">30</text>
<text x="150.1" y="155.9">29</text>
<text x="110.4" y="159.4">11</text>
<text x="116" y="161.1">IO26</text>
<text x="116" y="157.6">IO25</text>
<text x="140.8" y="161.1">IO17</text>
<text x="142.8" y="157.6">IO5</text>
<text x="150.1" y="159.4">28</text>
<text x="110.4" y="166.4">13</text>
<text x="110.4" y="162.9">12</text>
<text x="116" y="164.7">IO27</text>
<text x="140.8" y="164.7">IO16</text>
<text x="150.1" y="162.9">27</text>
<text x="150.1" y="166.4">26</text>
<text x="110.4" y="173.5">15</text>
<text x="110.4" y="170">14</text>
<text x="116" y="171.7">IO12</text>
<text x="116" y="168.2">IO14</text>
<text x="142.8" y="168.2">IO4</text>
<text x="142.8" y="171.7">IO0</text>
<text x="150.1" y="170">25</text>
<text x="150.1" y="173.5">24</text>
<text x="287.5" y="173.8">NEOPIXL</text>
<text x="110.4" y="177">16</text>
<text x="116" y="178.8">IO13</text>
<text x="116" y="175.3">GND</text>
<text x="140.8" y="178.8">IO15</text>
<text x="142.8" y="175.3">IO2</text>
<text x="150.1" y="177">23</text>
<text x="287.5" y="177">VCC require 5V</text>
<text x="328.1" y="175.6">pull-down to avoid</text>
<text x="328.1" y="178.8">flash at startup</text>
<text x="4.1" y="180.2">C</text>
<text x="110.4" y="184.1">18</text>
<text x="110.4" y="180.6">17</text>
<text x="116" y="185.8">NC</text>
<text x="116" y="182.3">NC</text>
<text x="144" y="182.3">NC</text>
<text x="144" y="185.8">NC</text>
<text x="150.1" y="180.6">22</text>
<text x="150.1" y="184.1">21</text>
<text x="287.5" y="180.2">DIN</text>
<text x="818.3" y="180.2">C</text>
<text x="110.4" y="187.6">19</text>
<text x="116" y="189.4">NC</text>
<text x="144" y="189.4">NC</text>
<text x="150.1" y="187.6">20</text>
<text x="320.7" y="190.8">100k</text>
<text x="320.7" y="187.7">R7</text>
<text x="320.7" y="203.5">R3</text>
<text x="320.7" y="206.7">330</text>
<text x="324.2" y="218.9">STATUS</text>
<text x="435.3" y="221.5" transform="rotate(-90 435.3 221.5)">3</text>
<text x="445.9" y="221.5" transform="rotate(-90 445.9 221.5)">2</text>
<text x="456.5" y="221.5" transform="rotate(-90 456.5 221.5)">1</text>
<text x="313.5" y="226.4">1</text>
<text x="324.2" y="222.1">SK6812MINI</text>
<text x="337.1" y="226.4">4</text>
<text x="313.5" y="229.9">2</text>
<text x="317" y="228.2">DIN</text>
<text x="317" y="231.7">VDD</text>
<text x="326.4" y="231.7">DOUT</text>
<text x="328.3" y="228.2">GND</text>
<text x="337.1" y="229.9">3</text>
<text x="464.6" y="238.5">D1</text>
<text x="303.4" y="245.6">C4</text>
<text x="464.6" y="241.7">SMF05CT1G</text>
<text x="4.1" y="249.3">D</text>
<text x="303.4" y="248.7">100nF</text>
<text x="818.3" y="249.3">D</text>
<text x="435.3" y="255.2" transform="rotate(-90 435.3 255.2)">4</text>
<text x="445.9" y="255.2" transform="rotate(-90 445.9 255.2)">5</text>
<text x="456.5" y="255.2" transform="rotate(-90 456.5 255.2)">6</text>
<text x="82.9" y="286.1">XC6210B332MR</text>
<text x="91.4" y="282.4">U4</text>
<text x="159.2" y="287.9">LED_RED</text>
<text x="160" y="284.3">PWR_ON</text>
<text x="80.7" y="293.4">2</text>
<text x="80.7" y="289.9">1</text>
<text x="84.2" y="291.7">VIN</text>
<text x="93.8" y="291.7">VOUT</text>
<text x="104.2" y="289.9">5</text>
<text x="80.7" y="297">3</text>
<text x="84.2" y="298.7">CE</text>
<text x="84.2" y="295.2">VSS</text>
<text x="98.2" y="298.7">NC</text>
<text x="104.2" y="297">4</text>
<text x="291" y="295.6">LED HEADER</text>
<text x="45.9" y="305.2">10uF</text>
<text x="45.9" y="302">C5</text>
<text x="61.7" y="303.8">C16</text>
<text x="83.4" y="305.8">R23</text>
<text x="127" y="303.8">C25</text>
<text x="159.1" y="305.1">3.3k</text>
<text x="159.1" y="302">R8</text>
<text x="61.7" y="306.9">100nF</text>
<text x="83.4" y="309">10k</text>
<text x="127" y="306.9">10uF</text>
<text x="355.6" y="317.6">H2</text>
<text x="4.1" y="318.5">E</text>
<text x="355.6" y="320.9">LED_CONN3</text>
<text x="818.3" y="318.5">E</text>
<text x="333" y="327">R6</text>
<text x="354.3" y="325.2">1</text>
<text x="354.3" y="328.7">2</text>
<text x="358.8" y="326.6">1</text>
<text x="333" y="330.1">220</text>
<text x="354.3" y="332.2">3</text>
<text x="358.8" y="330.1">2</text>
<text x="358.8" y="333.7">3</text>
<text x="4.1" y="387.6">F</text>
<text x="818.3" y="387.6">F</text>
<text x="294.6" y="404.9">DIMMER</text>
<text x="356.7" y="423.7">R9</text>
<text x="334.8" y="429.3">100nF</text>
<text x="334.8" y="426.1">C8</text>
<text x="356.7" y="426.9">1k</text>
<text x="86" y="448.7">AO3401A</text>
<text x="86" y="445.5">Q1</text>
<text x="158.7" y="448.5">L1</text>
<text x="343.6" y="446.9">R2</text>
<text x="149.3" y="452">BLM18PG121SN1D</text>
<text x="343.6" y="450.1">220</text>
<text x="379.2" y="453.6">DIMMER</text>
<text x="4.1" y="456.8">G</text>
<text x="378.9" y="456.8">B10K</text>
<text x="818.3" y="456.8">G</text>
<text x="68.8" y="467.8">C13</text>
<text x="102.7" y="464.3">D3</text>
<text x="102.7" y="467.5">ZMM5V6</text>
<text x="142.5" y="467.7">D2</text>
<text x="68.8" y="471">1uF</text>
<text x="142.5" y="470.9">PTVS5V0S1UR</text>
<text x="178.2" y="472.7">22uF</text>
<text x="178.2" y="469.6">C10</text>
<text x="90.3" y="485.1">100k</text>
<text x="90.3" y="481.9">R4</text>
<text x="44" y="520.1">DC-005-2.5A-2.0</text>
<text x="44" y="516.9">DC1</text>
<text x="4.1" y="525.9">H</text>
<text x="51.2" y="524.5">1</text>
<text x="818.3" y="525.9">H</text>
<text x="51.2" y="531.6">2</text>
<text x="51.2" y="528">3</text>
<text x="41.6" y="579">1</text>
<text x="110.8" y="579">2</text>
<text x="179.9" y="579">3</text>
<text x="249.1" y="579">4</text>
<text x="318.2" y="579">5</text>
<text x="387.3" y="579">6</text>
<text x="456.5" y="579">7</text>
<text x="525.6" y="579">8</text>
<text x="594.8" y="579">9</text>
<text x="663.9" y="579">10</text>
<text x="733.1" y="579">11</text>
</g>
<g font-size="3.2" fill="#39adb5">
<text x="344.7" y="331.7">LED_OUT</text>
<text x="108.3" y="453.4">5V-safe</text>
</g>
<g font-size="2.1" fill="#94a7b0">
<text x="308.5" y="129">2</text>
<text x="314.4" y="132.6">1</text>
<text x="375" y="443.9" transform="rotate(-90 375 443.9)">7</text>
<text x="361.2" y="448.3">4</text>
<text x="368.4" y="446.5">CW</text>
<text x="361.2" y="455.4">2</text>
<text x="368.4" y="453.6">WIPER</text>
<text x="368.4" y="450.1">4</text>
<text x="361.2" y="458.9">1</text>
<text x="368.4" y="460.6">CCW</text>
<text x="368.4" y="457.1">2</text>
<text x="375" y="462.5" transform="rotate(-90 375 462.5)">6</text>
</g>
</svg>
